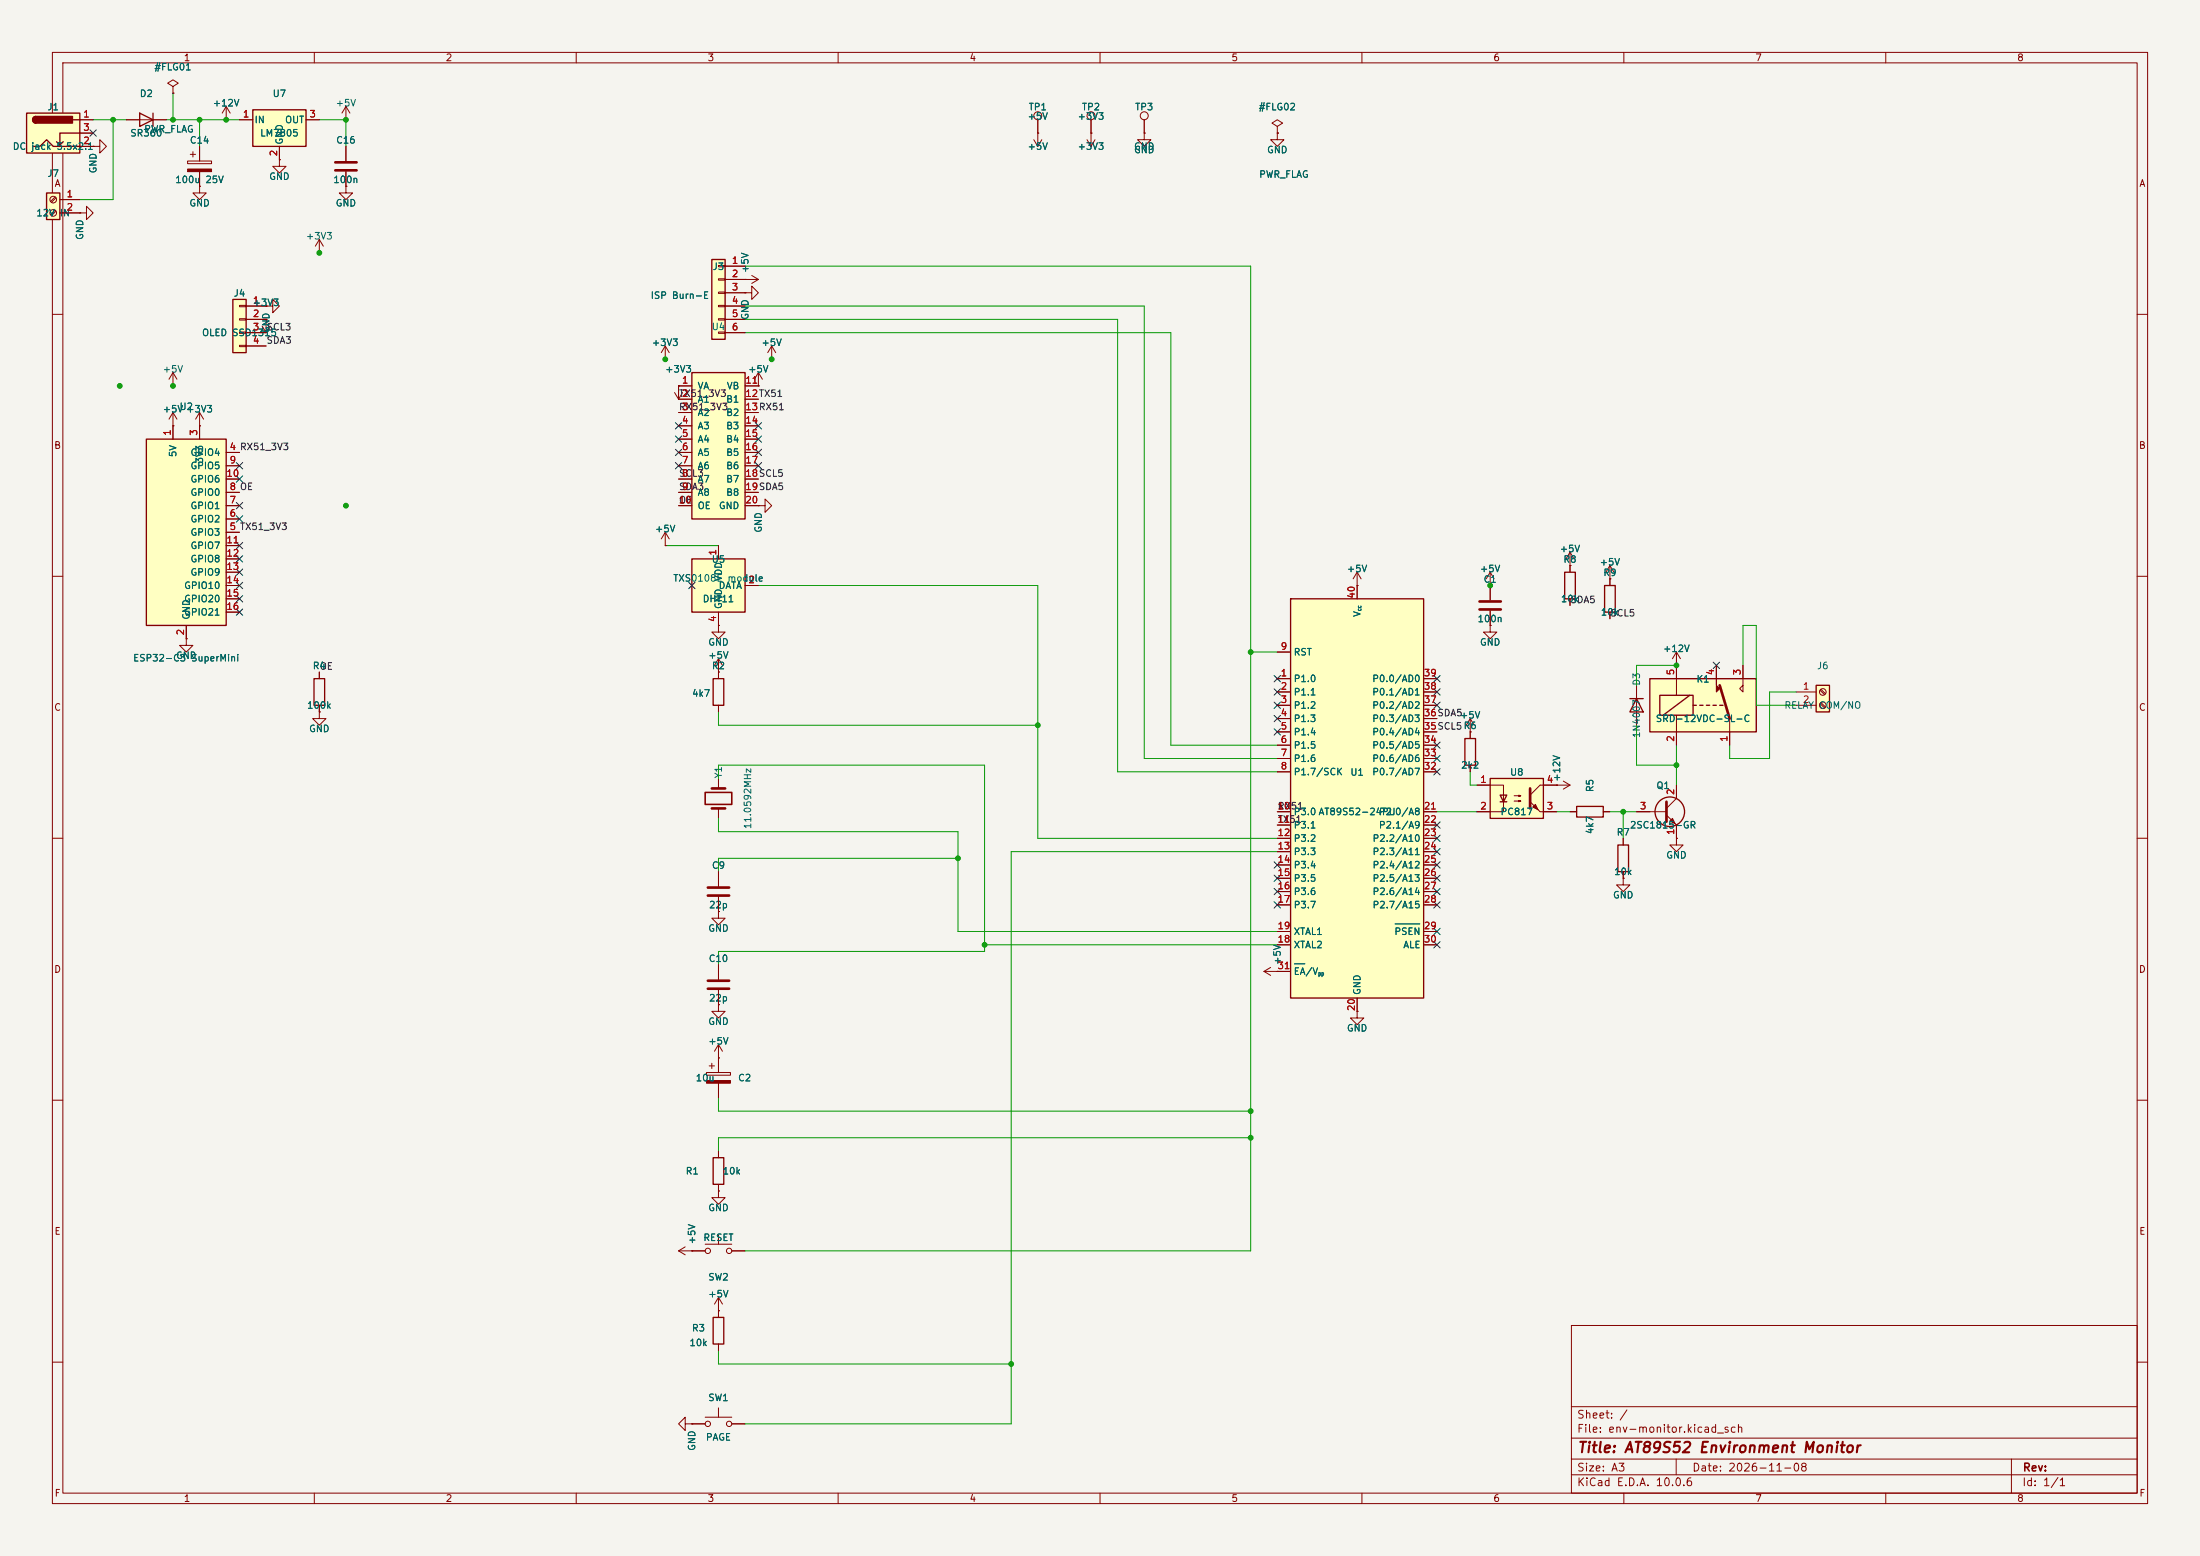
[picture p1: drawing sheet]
<svg xmlns="http://www.w3.org/2000/svg" width="420mm" height="297mm" viewBox="0 0 420 297" stroke-linecap="round" stroke-linejoin="round" font-family="sans-serif">
<path d="M0 0h420v297h-420z" fill="#f5f4ef" stroke="#f5f4ef" stroke-width=".19"/>
<g fill="none" stroke="#840000" stroke-width=".19">
<path d="M10 10h400v277h-400zM12 12h396v273h-396zM33 16.5l1-.6-1-.7-1 .7 1 .6v1.3M33 17.8h.1M60 10v2M110 10v2M160 10v2M210 10v2M260 10v2M310 10v2M360 10v2M24.1 22.9h7.6"/>
<path d="M35.8 30.7h4.6v.5h-4.6zM36.3 29.5h1M36.8 29v1M38.1 35.6v1.2h1.3l-1.3 1.3-1.3-1.3h1.3M38.1 35.6h.1M38.1 27.9v2.8M38.1 32.8v2.8M43.2 22.9h.1M43.2 20.3l-.8 1.3M43.2 20.3l.7 1.3M43.2 20.3v2.6M66 27.9v2.8"/>
<path d="M66 32.8v2.8M208.3 22.9v2.5M243.8 24.1l1.1-.6-1.1-.6-1 .6 1 .6v1.3M243.8 25.4h.1M61 48.3h.1M61 45.7l-.8 1.3M61 45.7l.7 1.3M61 45.7v2.6M142.2 53.3h.1M142.2 53.3h2.6M143.5 52.6l1.3 .7M144.8 53.3l-1.3 .8"/>
<path d="M10 60h2M408 60h2M10 110h2M408 110h2M10 160h2M408 160h2M10 210h2M408 210h2M300 253h108v32h-108zM10 260h2M300 278.5h108M300 274.5h108"/>
<path d="M300 268.5h108M320 278.5v3M384 278.5v6.5M408 260h2M60 285v2M110 285v2M160 285v2M210 285v2M260 285v2M300 281.5h108M310 285v2M360 285v2"/>
<circle cx="208.3" cy="22.1" r=".76"/>
</g>
<path d="M26.7 21.6l2.5 1.3-2.5 1.2zM29.2 21.6v2.5" fill="none" stroke="#840000" stroke-width=".25"/>
<path d="M35.8 32.3h4.6v.5h-4.6z" fill="#840000" stroke="#840000" stroke-width=".19"/>
<path d="M64 31h4.1M64 32.5h4.1" fill="none" stroke="#840000" stroke-width=".51"/>
<path d="M132.1 71.1h10.1v28h-10.1z" fill="#ffffc2"/>
<path d="M132.1 71.1h10.1v28h-10.1z" fill="none" stroke="#840000" stroke-width=".25"/>
<g fill="none" stroke="#840000" stroke-width=".19">
<path d="M66 35.6v1.2h1.3l-1.3 1.3-1.2-1.3h1.2M66 35.6h.1M66 22.9h.1M66 20.3l-.7 1.3M66 20.3l.8 1.3M66 20.3v2.6M129.5 73.7h2.6M129.5 76.2h2.6M129.5 78.7h2.6M142.2 73.7h2.6M142.2 76.2h2.6M142.2 78.7h2.6"/>
<path d="M129.5 81.3h2.6M129.5 83.8h2.6M129.5 86.4h2.6M129.5 88.9h2.6M129.5 91.4h2.6M129.5 94h2.6M129.5 96.5h2.6M142.2 81.3h2.6M142.2 83.8h2.6M142.2 86.4h2.6M142.2 88.9h2.6M142.2 91.4h2.6"/>
<path d="M142.2 94h2.6M142.2 96.5h2.6M280.7 139.7h.1M280.7 137.2l-.8 1.2M280.7 137.2l.7 1.2M280.7 137.2v2.5"/>
</g>
<path d="M132.1 106.7h10.1v10.1h-10.1z" fill="#ffffc2"/>
<path d="M132.1 106.7h10.1v10.1h-10.1z" fill="none" stroke="#840000" stroke-width=".25"/>
<path d="M137.2 104.1v2.6M137.2 116.8v2.6M142.2 111.8h2.6M284.5 111.8h.1M284.5 109.2l-.8 1.3M284.5 109.2l.7 1.3M284.5 109.2v2.6" fill="none" stroke="#840000" stroke-width=".19"/>
<path d="M5.1 21.6h10.1v7.6h-10.1z" fill="#ffffc2"/>
<path d="M5.1 21.6h10.1v7.6h-10.1zM6.3 27.9h1.3l1.3-1.2 1.3 1.2h5M6.9 22.2a.64 .64 0 0 0-.7 .7 .64 .64 0 0 0 .7 .6M12.1 27.1l-.7 .6M14 22.9h1.2M15.2 25.4h-3.8v2.3l-.6-.6" fill="none" stroke="#840000" stroke-width=".25"/>
<g fill="#840000" stroke="#840000" stroke-width=".25">
<path d="M6.4 22.4l.5-.2v1.3a.63 .63 0 0 1-.6-.4 .63 .63 0 0 1 .1-.7z"/>
<path d="M6.9 22.2h6.9v1.3h-6.9z"/>
</g>
<path d="M15.2 22.9h2.6M15.2 27.9h2.6M15.2 25.4h2.6M17.8 27.9h1.2v-1.2l1.3 1.2-1.3 1.3v-1.3M17.8 27.9h.1M15.2 40.6h1.3v-1.2l1.3 1.2-1.3 1.3v-1.3M15.2 40.6h.1" fill="none" stroke="#840000" stroke-width=".19"/>
<path d="M8.9 36.8h2.5v5.1h-2.5z" fill="#ffffc2"/>
<path d="M8.9 36.8h2.5v5.1h-2.5z" fill="none" stroke="#840000" stroke-width=".25"/>
<g fill="none" stroke="#840000" stroke-width=".19">
<path d="M10.5 37.6l-.8 .8M10.7 37.8l-.9 .8M11.4 38.1h3.8M10.5 40.1l-.8 .9M10.7 40.3l-.9 .8M11.4 40.6h3.8M50.8 58.4h1.3v-1.2l1.2 1.2-1.2 1.3v-1.3M50.8 58.4h.1M33 73.7h.1M33 71.1l-.7 1.3M33 71.1l.8 1.3M33 71.1v2.6"/>
<circle cx="10.2" cy="38.1" r=".63"/>
<circle cx="10.2" cy="40.6" r=".63"/>
</g>
<path d="M44.4 57.2h2.6v10.1h-2.6z" fill="#ffffc2"/>
<path d="M44.4 57.2h2.6v10.1h-2.6z" fill="none" stroke="#840000" stroke-width=".25"/>
<g fill="none" stroke="#840000" stroke-width=".19">
<path d="M53.3 30.5v1.3h1.3l-1.3 1.2-1.2-1.2h1.2M53.3 30.5h.1M45.7 58.3h1.3v.2h-1.3zM47 58.4h3.8M45.7 60.8h1.3v.3h-1.3zM45.7 63.4h1.3v.2h-1.3zM45.7 65.9h1.3v.3h-1.3zM47 61h3.8M47 63.5h3.8M47 66h3.8M50 62.2l.8 1.3M50.8 61h.1"/>
<path d="M50.8 61v2.5M51.6 62.2l-.8 1.3M284.5 119.4v1.3h1.2l-1.2 1.2-1.3-1.2h1.3M284.5 119.4h.1M284.5 111.8v2.8M284.5 116.6v2.8M307.3 110.5h.1M307.3 108l-.7 1.2M307.3 108l.8 1.2M307.3 108v2.5M137.2 250.2h.1M137.2 247.6l-.8 1.3"/>
<path d="M137.2 247.6l.7 1.3M137.2 247.6v2.6"/>
</g>
<path d="M282.4 114.8h4.1M282.4 116.3h4.1" fill="none" stroke="#840000" stroke-width=".51"/>
<path d="M48.3 21h10.1v6.9h-10.1z" fill="#ffffc2"/>
<path d="M48.3 21h10.1v6.9h-10.1zM298.7 109.2h2v5.1h-2zM306.3 111.8h2.1v5h-2.1z" fill="none" stroke="#840000" stroke-width=".25"/>
<g fill="none" stroke="#840000" stroke-width=".19">
<path d="M45.7 22.9h2.6M53.3 27.9v2.6M58.4 22.9h2.6M197.4 26.7l.7 1.2M198.1 25.4h.1M198.1 25.4v2.5M198.9 26.7l-.8 1.2M207.5 26.7l.8 1.2M208.3 25.4h.1M208.3 25.4v2.5M209 26.7l-.7 1.2M218.4 25.4v1.3h1.3l-1.3 1.2-1.2-1.2h1.2"/>
<path d="M218.4 25.4h.1M218.4 22.9v2.5M243.8 25.4v1.3h1.3l-1.3 1.2-1.2-1.2h1.2M243.8 25.4h.1M299.7 108h.1M299.7 105.4l-.7 1.3M299.7 105.4l.8 1.3M299.7 105.4v3.8M299.7 114.3v1.3M307.3 110.5v1.3M307.3 116.8v1.3M137.2 148.6v1.9"/>
<path d="M137.2 154.3v1.9"/>
<circle cx="218.4" cy="22.1" r=".76"/>
</g>
<path d="M135.9 154.3h2.5M135.9 150.5h2.5" fill="none" stroke="#840000" stroke-width=".51"/>
<path d="M134.6 151.3h5.1v2.2h-5.1z" fill="none" stroke="#840000" stroke-width=".3"/>
<path d="M27.9 83.8h15.3v35.6h-15.3z" fill="#ffffc2"/>
<path d="M27.9 83.8h15.3v35.6h-15.3zM59.9 129.5h2.1v5.1h-2.1zM136.1 129.5h2.1v5.1h-2.1zM136.1 221h2.1v5.1h-2.1zM136.1 251.5h2.1v5h-2.1z" fill="none" stroke="#840000" stroke-width=".25"/>
<g fill="none" stroke="#840000" stroke-width=".19">
<path d="M33 78.7v5.1M33 78.7l-.7 1.3M33 78.7l.8 1.3M38.1 78.7v5.1M38.1 78.7l-.8 1.3M38.1 78.7l.8 1.3M128.8 74.9l.7 1.3M129.5 73.7h.1M129.5 73.7v2.5M130.3 74.9l-.8 1.3M33 81.3h.1M38.1 81.3h.1"/>
<path d="M43.2 86.4h2.5M43.2 99.1h2.5M43.2 96.5h2.5M43.2 94h2.5M43.2 88.9h2.5M43.2 91.4h2.5M35.6 119.4v2.5M43.2 101.6h2.5M43.2 104.1h2.5M43.2 106.7h2.5M43.2 109.2h2.5M43.2 111.8h2.5"/>
<path d="M43.2 114.3h2.5M43.2 116.8h2.5M127 104.1h.1M127 101.6l-.8 1.3M127 101.6l.8 1.3M127 101.6v2.5M137.2 119.4v1.3h1.2l-1.2 1.2-1.3-1.2h1.3M137.2 119.4h.1M61 135.9v1.3h1.2l-1.2 1.2-1.3-1.2h1.3M61 135.9h.1M61 128.3v1.2M61 134.6v1.3"/>
<path d="M137.2 128.3h.1M137.2 125.7v3.8M137.2 134.6v1.3M137.2 125.7l-.8 1.3M137.2 125.7l.7 1.3M320 127h.1M320 124.5l-.7 1.2M320 124.5l.8 1.2M320 124.5v2.5M137.2 191.8v1.2h1.2l-1.2 1.3-1.3-1.3h1.3M137.2 191.8h.1M241.3 185.4l1.3 .8"/>
<path d="M241.3 185.4h2.5M242.6 184.7l-1.3 .7M243.8 185.4h.1M259.1 193v1.3h1.2l-1.2 1.3-1.3-1.3h1.3M259.1 193h.1M137.2 219.7v1.3M129.5 238.8h5.1M129.5 238.8l1.3 .7M130.8 238l-1.3 .8M132.1 238.8h.1M134.6 237.5h5.1M137.2 227.3v1.3h1.2l-1.2 1.3-1.3-1.3h1.3"/>
<path d="M137.2 227.3h.1M137.2 226.1v1.2M137.2 235.7v1.8M139.7 238.8h2.5M137.2 250.2v1.3M137.2 256.5v1.3M130.8 271.8v-1.3l-1.3 1.3 1.3 1.2v-1.2h1.3M132.1 271.8h.1M132.1 271.8h2.5M134.6 270.5h5.1M137.2 268.7v1.8M139.7 271.8h2.5"/>
<circle cx="135.1" cy="238.8" r=".51"/>
<circle cx="139.2" cy="238.8" r=".51"/>
<circle cx="135.1" cy="271.8" r=".51"/>
<circle cx="139.2" cy="271.8" r=".51"/>
</g>
<path d="M315 129.5h20.3v10.2h-20.3z" fill="#ffffc2"/>
<g fill="none" stroke="#840000" stroke-width=".19">
<path d="M320 127v5.7M320 136.5v5.7M327.7 127v2.5M330.2 137.2v5M332.7 127v5.1l-.6-.7 .6-.6M137.2 174v1.3h1.2l-1.2 1.2-1.3-1.2h1.3M137.2 174h.1M137.2 166.4v2.8M137.2 171.2v2.8M137.2 184.2v2.7M137.2 189v2.8M137.2 199.4v5.3"/>
<path d="M137.2 199.4l-.8 1.3M137.2 199.4l.7 1.3M134.9 204.7h4.5v.5h-4.5zM135.4 203.5h1M135.9 202.9v1.1M137.2 201.9h.1M137.2 206.8v2.8"/>
</g>
<path d="M315 129.5h20.3v10.2h-20.3zM316.9 132.7h6.3v3.8h-6.3zM322.6 132.7l-5.1 3.8M323.2 134.6h.6M324.5 134.6h.6M325.8 134.6h.6M327 134.6h.7M328.3 134.6h.6" fill="none" stroke="#840000" stroke-width=".25"/>
<path d="M328.3 130.8l1.9 6.4M135.1 169.4h4.1M135.1 170.9h4.1M135.1 187.2h4.1M135.1 188.7h4.1" fill="none" stroke="#840000" stroke-width=".51"/>
<g fill="#840000" stroke="#840000" stroke-width=".19">
<path d="M327.7 129.5v1.3l.6 .6-.6 .7z"/>
<path d="M134.9 206.2h4.5v.6h-4.5z"/>
</g>
<path d="M346.7 130.8h2.5v5.1h-2.5z" fill="#ffffc2"/>
<g fill="none" stroke="#840000" stroke-width=".25">
<path d="M311.1 133.4h2.6M312.4 133.4l1.3 2.5h-2.6zM346.7 130.8h2.5v5.1h-2.5z"/>
<circle cx="318.8" cy="154.9" r="2.82"/>
</g>
<g fill="none" stroke="#840000" stroke-width=".19">
<path d="M312.4 130.8v7.6M342.9 132.1h3.8M342.9 134.6h3.8M347.4 131.7l.9 .9M347.4 134.3l.9 .8M347.6 131.6l.9 .8M347.6 134.1l.9 .9M312.4 154.9h5.7M318.1 155.6l1.9 1.9v2.5M320 149.9v2.5l-1.9 1.9M320 160v1.3h1.3l-1.3 1.3-1.2-1.3h1.2M320 160h.1"/>
<circle cx="348" cy="134.6" r=".63"/>
<circle cx="348" cy="132.1" r=".63"/>
</g>
<path d="M318.1 153v3.8" fill="none" stroke="#840000" stroke-width=".51"/>
<path d="M318.8 156.7l.5-.5 .5 1z" fill="#840000" stroke="#840000" stroke-width=".19"/>
<path d="M284.5 148.6h10.1v7.6h-10.1z" fill="#ffffc2"/>
<path d="M284.5 148.6h10.1v7.6h-10.1zM286.4 151.8h1.3l-.7 1.2zM286.4 153h1.3M301 153.9h5.1v2.1h-5.1zM308.9 161.3h2v5.1h-2z" fill="none" stroke="#840000" stroke-width=".25"/>
<g fill="none" stroke="#840000" stroke-width=".19">
<path d="M142.2 55.9h1.3v-1.3l1.3 1.3-1.3 1.3v-1.3M142.2 55.9h.1M144.8 73.7h.1M144.8 71.1l-.8 1.3M144.8 71.1l.7 1.3M144.8 71.1v2.6M35.6 121.9v1.3h1.2l-1.2 1.3-1.3-1.3h1.3M35.6 121.9h.1M281.9 149.9h5.1v5h-5.1M289.1 151.9h1.2l-.4 .1v-.2l.4 .1M289.1 152.9h1.2l-.4 .1v-.2l.4 .1M294 154.9h3.2"/>
<path d="M297.2 149.9h.1M298.4 149.1l1.3 .8M299.7 149.9h-5.7l-1.9 1.9M299.7 154.9h1.3M299.7 149.9l-1.3 .7M306.1 154.9h1.2M309.9 167.6v1.3h1.2l-1.2 1.3-1.3-1.3h1.3M309.9 167.6h.1M309.9 160v1.3M309.9 166.4v1.2"/>
</g>
<path d="M292.1 150.5v3.8" fill="none" stroke="#840000" stroke-width=".51"/>
<g fill="#840000" stroke="#840000" stroke-width=".19">
<path d="M292.6 154.1l.5-.6 .5 1.1z"/>
<path d="M292.1 153l1.9 1.9z"/>
</g>
<path d="M246.4 114.3h25.4v76.2h-25.4z" fill="#ffffc2"/>
<path d="M246.4 114.3h25.4v76.2h-25.4z" fill="none" stroke="#840000" stroke-width=".25"/>
<g fill="none" stroke="#840000" stroke-width=".19">
<path d="M198.1 22.9v2.5M127 68.6h.1M127 66l-.8 1.3M127 66l.8 1.3M127 66v2.6M147.3 68.6h.1M147.3 66l-.7 1.3M147.3 66l.8 1.3M147.3 66v2.6M144.8 96.5h1.2v-1.2l1.3 1.2-1.3 1.3v-1.3M144.8 96.5h.1M259.1 111.8h.1"/>
<path d="M259.1 109.2v5.1M259.1 109.2l-.8 1.3M259.1 109.2l.7 1.3M243.8 134.6h2.6M243.8 129.5h2.6M243.8 132.1h2.6M243.8 137.2h2.6M243.8 139.7h2.6M243.8 124.5h2.6M271.8 134.6h2.5M271.8 129.5h2.5M271.8 132.1h2.5"/>
<path d="M271.8 137.2h2.5M271.8 139.7h2.5M243.8 142.2h2.6M243.8 144.8h2.6M243.8 147.3h2.6M243.8 154.9h2.6M243.8 157.5h2.6M271.8 142.2h2.5M271.8 144.8h2.5M271.8 147.3h2.5M271.8 154.9h2.5M271.8 157.5h2.5"/>
<path d="M243.8 160h2.6M243.8 162.6h2.6M243.8 165.1h2.6M243.8 167.6h2.6M243.8 170.2h2.6M243.8 172.7h2.6M243.8 177.8h2.6M271.8 160h2.5M271.8 162.6h2.5M271.8 165.1h2.5M271.8 167.6h2.5M271.8 170.2h2.5"/>
<path d="M271.8 172.7h2.5M271.8 177.8h2.5M243.8 180.3h2.6M243.8 185.4h2.6M259.1 190.5v2.5M271.8 180.3h2.5"/>
<circle cx="198.1" cy="22.1" r=".76"/>
</g>
<path d="M266.3 176.4h4.7M247.1 184h2" fill="none" stroke="#006464" stroke-width=".19"/>
<path d="M135.9 49.5h2.5v15.3h-2.5z" fill="#ffffc2"/>
<path d="M135.9 49.5h2.5v15.3h-2.5zM279.7 141h2v5.1h-2z" fill="none" stroke="#840000" stroke-width=".25"/>
<g fill="none" stroke="#840000" stroke-width=".19">
<path d="M33 17.8h.1M11.4 38.1h3.8M15.2 22.9h2.6M15.2 27.9h2.6M15.2 25.4h2.6M17.8 27.9h.1M24.1 22.9h2.6M29.2 22.9h2.5M38.1 35.6h.1M38.1 27.9v2.8M38.1 32.8v2.8M43.2 22.9h.1"/>
<path d="M45.7 22.9h2.6M53.3 30.5h.1M53.3 27.9v2.6M58.4 22.9h2.6M66 35.6h.1M66 27.9v2.8M66 32.8v2.8M198.1 25.4h.1M198.1 22.9v2.5M208.3 25.4h.1M208.3 22.9v2.5M218.4 25.4h.1"/>
<path d="M218.4 22.9v2.5M243.8 25.4h.1M11.4 40.6h3.8M15.2 40.6h.1M47 58.4h3.8M50.8 58.4h.1M137.2 50.7h1.2v.2h-1.2zM137.2 53.2h1.2v.3h-1.2zM137.2 55.8h1.2v.2h-1.2zM137.2 58.3h1.2v.2h-1.2zM138.4 50.8h3.8M138.4 53.3h3.8"/>
<path d="M138.4 55.9h3.8M138.4 58.4h3.8M142.2 53.3h.1M142.2 55.9h.1M47 61h3.8M47 63.5h3.8M47 66h3.8M50.8 61h.1M127 68.6h.1M129.5 73.7h.1M129.5 73.7h2.6M129.5 76.2h2.6"/>
<path d="M129.5 78.7h2.6M137.2 60.8h1.2v.3h-1.2zM137.2 63.4h1.2v.2h-1.2zM138.4 61h3.8M138.4 63.5h3.8M142.2 73.7h2.6M142.2 76.2h2.6M142.2 78.7h2.6M144.8 73.7h.1M147.3 68.6h.1M33 81.3h.1M33 81.3v2.5"/>
<path d="M38.1 81.3h.1M38.1 81.3v2.5M43.2 86.4h2.5M43.2 88.9h2.5M43.2 91.4h2.5M43.2 94h2.5M43.2 96.5h2.5M43.2 99.1h2.5M129.5 81.3h2.6M129.5 83.8h2.6M129.5 86.4h2.6M129.5 88.9h2.6"/>
<path d="M129.5 91.4h2.6M129.5 94h2.6M129.5 96.5h2.6M142.2 81.3h2.6M142.2 83.8h2.6M142.2 86.4h2.6M142.2 88.9h2.6M142.2 91.4h2.6M142.2 94h2.6M142.2 96.5h2.6M144.8 96.5h.1M35.6 119.4v2.5"/>
<path d="M43.2 111.8h2.5M43.2 101.6h2.5M43.2 104.1h2.5M43.2 106.7h2.5M43.2 109.2h2.5M43.2 114.3h2.5M43.2 116.8h2.5M127 104.1h.1M137.2 119.4h.1M137.2 104.1v2.6M137.2 116.8v2.6M142.2 111.8h2.6"/>
<path d="M259.1 111.8h.1M259.1 111.8v2.5M284.5 111.8h.1M284.5 119.4h.1M284.5 111.8v2.8M284.5 116.6v2.8M299.7 108h.1M299.7 108v1.2M299.7 114.3v1.3M307.3 110.5h.1M307.3 110.5v1.3M307.3 116.8v1.3"/>
<path d="M35.6 121.9h.1M61 135.9h.1M61 128.3v1.2M61 134.6v1.3M137.2 128.3h.1M137.2 128.3v1.2M137.2 134.6v1.3M243.8 134.6h2.6M243.8 129.5h2.6M243.8 132.1h2.6M243.8 137.2h2.6M243.8 139.7h2.6"/>
<path d="M243.8 124.5h2.6M271.8 134.6h2.5M271.8 129.5h2.5M271.8 132.1h2.5M271.8 137.2h2.5M271.8 139.7h2.5M280.7 139.7h.1M280.7 139.7v1.3M320 127h.1M320 127v2.5M320 139.7v2.5M327.7 127v2.5"/>
<path d="M330.2 139.7v2.5M332.7 127v2.5M243.8 154.9h2.6M243.8 142.2h2.6M243.8 144.8h2.6M243.8 147.3h2.6M243.8 157.5h2.6M271.8 154.9h2.5M271.8 142.2h2.5M271.8 144.8h2.5M271.8 147.3h2.5M271.8 157.5h2.5"/>
<path d="M280.7 146.1v1.2M281.9 149.9h2.6M281.9 154.9h2.6M294.6 149.9h2.6M294.6 154.9h2.6M297.2 149.9h.1M299.7 154.9h1.3M306.1 154.9h1.2M312.4 154.9h2.6M320 149.9v2.5M320 157.5v2.5M137.2 174h.1"/>
<path d="M137.2 166.4v2.8M137.2 171.2v2.8M243.8 160h2.6M243.8 162.6h2.6M243.8 165.1h2.6M243.8 167.6h2.6M243.8 170.2h2.6M243.8 172.7h2.6M243.8 177.8h2.6M271.8 160h2.5M271.8 162.6h2.5M271.8 165.1h2.5"/>
<path d="M271.8 167.6h2.5M271.8 170.2h2.5M271.8 172.7h2.5M271.8 177.8h2.5M309.9 167.6h.1M309.9 160v1.3M309.9 166.4v1.2M320 160h.1M137.2 191.8h.1M137.2 184.2v2.7M137.2 189v2.8M243.8 185.4h.1"/>
<path d="M243.8 180.3h2.6M243.8 185.4h2.6M259.1 193h.1M259.1 190.5v2.5M271.8 180.3h2.5M137.2 201.9h.1M137.2 201.9v2.8M137.2 206.8v2.8M137.2 219.7v1.3M132.1 238.8h.1M132.1 238.8h2.5M137.2 227.3h.1"/>
<path d="M137.2 226.1v1.2M139.7 238.8h2.5M137.2 250.2h.1M137.2 250.2v1.3M137.2 256.5v1.3M132.1 271.8h.1M132.1 271.8h2.5M139.7 271.8h2.5"/>
</g>
<g fill="none" stroke="#009600" stroke-width=".19">
<path d="M33 17.8v5.1M17.8 22.9h6.3M21.6 22.9v15.2h-6.4M31.7 22.9h14M38.1 22.9v5M61 22.9h5v5M142.2 50.8h96.6v188h-96.6M142.2 58.4h76.2v86.4h25.4M142.2 63.5h81.3v78.7h20.3M142.2 61h71.2v86.3h30.4M127 104.1h10.2M144.8 111.8h53.3v48.2h45.7"/>
<path d="M137.2 135.9v2.5h60.9M238.8 124.5h5M312.4 138.4v7.7h7.6M320 127h-7.6v3.8M332.7 127v-7.6h2.6v15.2h7.6M342.9 132.1h-5.1v12.7h-7.6v-2.6M137.2 156.2v2.6h45.7v19h60.9M137.2 148.6v-2.5h50.8v35.5h-50.8v2.6M274.3 154.9h7.6M280.7 147.3v2.6h1.2M297.2 154.9h2.5M307.3 154.9h5.1"/>
<path d="M309.9 154.9v5.1M320 142.2v7.7M182.9 163.8h-45.7v2.6M243.8 162.6h-50.8v109.2h-50.8M188 180.3h55.8M137.2 209.6v2.5h101.6M238.8 217.2h-101.6v2.5M137.2 257.8v2.5h55.8"/>
</g>
<g fill="none" stroke="#000084" stroke-width=".19">
<path d="M17.2 24.8l1.2 1.2M18.4 24.8l-1.2 1.2M45.1 95.9l1.2 1.2M45.1 98.5l1.2 1.2M45.1 88.3l1.2 1.2M45.1 90.8l1.2 1.2M46.3 95.9l-1.2 1.2M46.3 98.5l-1.2 1.2M46.3 88.3l-1.2 1.2M46.3 90.8l-1.2 1.2M128.9 88.3l1.2 1.2M128.9 85.8l1.2 1.2"/>
<path d="M128.9 80.7l1.2 1.2M128.9 83.2l1.2 1.2M130.1 88.3l-1.2 1.2M130.1 85.8l-1.2 1.2M130.1 80.7l-1.2 1.2M130.1 83.2l-1.2 1.2M144.2 80.7l1.2 1.2M144.2 88.3l1.2 1.2M144.2 83.2l1.2 1.2M144.2 85.8l1.2 1.2M145.4 80.7l-1.2 1.2M145.4 88.3l-1.2 1.2"/>
<path d="M145.4 83.2l-1.2 1.2M145.4 85.8l-1.2 1.2M45.1 116.2l1.2 1.2M45.1 113.7l1.2 1.2M45.1 111.2l1.2 1.2M45.1 108.6l1.2 1.2M45.1 106.1l1.2 1.2M45.1 103.5l1.2 1.2M46.3 116.2l-1.2 1.2M46.3 113.7l-1.2 1.2M46.3 111.2l-1.2 1.2M46.3 108.6l-1.2 1.2"/>
<path d="M46.3 106.1l-1.2 1.2M46.3 103.5l-1.2 1.2M131.5 111.2l1.2 1.2M132.7 111.2l-1.2 1.2M243.2 139.1l1.2 1.2M243.2 136.6l1.2 1.2M243.2 134l1.2 1.2M243.2 128.9l1.2 1.2M243.2 131.5l1.2 1.2M244.4 139.1l-1.2 1.2M244.4 136.6l-1.2 1.2M244.4 134l-1.2 1.2"/>
<path d="M244.4 128.9l-1.2 1.2M244.4 131.5l-1.2 1.2M273.7 131.5l1.2 1.2M273.7 128.9l1.2 1.2M273.7 134l1.2 1.2M274.9 131.5l-1.2 1.2M274.9 128.9l-1.2 1.2M274.9 134l-1.2 1.2M327.1 126.4l1.2 1.2M328.3 126.4l-1.2 1.2M273.7 144.2l1.2 1.2M273.7 146.7l1.2 1.2"/>
<path d="M273.7 141.6l1.2 1.2M273.7 159.4l1.2 1.2M273.7 156.9l1.2 1.2M274.9 141.6l-1.2 1.2M274.9 144.2l-1.2 1.2M274.9 146.7l-1.2 1.2M274.9 159.4l-1.2 1.2M274.9 156.9l-1.2 1.2M243.2 172.1l1.2 1.2M243.2 169.6l1.2 1.2M243.2 164.5l1.2 1.2M243.2 167l1.2 1.2"/>
<path d="M244.4 172.1l-1.2 1.2M244.4 169.6l-1.2 1.2M244.4 164.5l-1.2 1.2M244.4 167l-1.2 1.2M273.7 179.7l1.2 1.2M273.7 169.6l1.2 1.2M273.7 177.2l1.2 1.2M273.7 172.1l1.2 1.2M273.7 167l1.2 1.2M273.7 162l1.2 1.2M273.7 164.5l1.2 1.2M274.9 179.7l-1.2 1.2"/>
<path d="M274.9 169.6l-1.2 1.2M274.9 177.2l-1.2 1.2M274.9 172.1l-1.2 1.2M274.9 167l-1.2 1.2M274.9 162l-1.2 1.2M274.9 164.5l-1.2 1.2"/>
</g>
<path d="M266.3 176.4h4.7M247.1 184h2" fill="none" stroke="#006464" stroke-width=".19"/>
<g fill="#009600" stroke="#009600" stroke-width=".19">
<circle cx="21.6" cy="22.9" r=".46"/>
<circle cx="33" cy="22.9" r=".46"/>
<circle cx="38.1" cy="22.9" r=".46"/>
<circle cx="61" cy="48.3" r=".46"/>
<circle cx="66" cy="22.9" r=".46"/>
<circle cx="22.9" cy="73.7" r=".46"/>
<circle cx="43.2" cy="22.9" r=".46"/>
<circle cx="193" cy="260.3" r=".46"/>
<circle cx="238.8" cy="217.2" r=".46"/>
<circle cx="238.8" cy="212.1" r=".46"/>
<circle cx="284.5" cy="111.8" r=".46"/>
<circle cx="188" cy="180.3" r=".46"/>
<circle cx="182.9" cy="163.8" r=".46"/>
<circle cx="198.1" cy="138.4" r=".46"/>
<circle cx="147.3" cy="68.6" r=".46"/>
<circle cx="238.8" cy="124.5" r=".46"/>
<circle cx="309.9" cy="154.9" r=".46"/>
<circle cx="320" cy="127" r=".46"/>
<circle cx="320" cy="146.1" r=".46"/>
<circle cx="127" cy="68.6" r=".46"/>
<circle cx="66" cy="96.5" r=".46"/>
<circle cx="33" cy="73.7" r=".46"/>
</g>
<text font-size="2" fill="#840000" x="301" y="277.8">Title: AT89S52 Environment Monitor</text>
<g font-size="1.5" fill="#840000">
<text x="300.9" y="273.8">File: env-monitor.kicad_sch</text>
<text x="300.9" y="271.1">Sheet: /</text>
<text x="300.9" y="281.2">Size: A3</text>
<text x="322.9" y="281.2">Date: 2026-11-08</text>
<text x="386" y="281.2">Rev:</text>
<text x="300.9" y="284">KiCad E.D.A. 10.0.6</text>
<text x="385.9" y="284">Id: 1/1</text>
</g>
<g font-size="1.3" fill="#840000">
<text x="35" y="12">1</text>
<text x="85" y="12">2</text>
<text x="135" y="12">3</text>
<text x="185" y="12">4</text>
<text x="235" y="12">5</text>
<text x="285" y="12">6</text>
<text x="335" y="12">7</text>
<text x="385" y="12">8</text>
<text x="10.3" y="36">A</text>
<text x="408.3" y="36">A</text>
<text x="10.2" y="86">B</text>
<text x="408.2" y="86">B</text>
<text x="10.2" y="136">C</text>
<text x="408.2" y="136">C</text>
<text x="10.2" y="186">D</text>
<text x="408.2" y="186">D</text>
<text x="10.3" y="236">E</text>
<text x="408.3" y="236">E</text>
<text x="10.3" y="286">F</text>
<text x="35" y="287">1</text>
<text x="85" y="287">2</text>
<text x="135" y="287">3</text>
<text x="185" y="287">4</text>
<text x="235" y="287">5</text>
<text x="285" y="287">6</text>
<text x="335" y="287">7</text>
<text x="385" y="287">8</text>
<text x="408.3" y="286">F</text>
</g>
<g font-size="1.3" fill="#006464">
<text x="29.4" y="13.7">#FLG01</text>
<text x="8.9" y="21.4">J1</text>
<text x="26.6" y="18.8">D2</text>
<text x="40.5" y="20.6">+12V</text>
<text x="48.5" y="23.8">IN</text>
<text x="51.9" y="18.8">U7</text>
<text x="54.3" y="23.8">OUT</text>
<text x="64" y="20.6">+5V</text>
<text x="196.1" y="23.2">+5V</text>
<text x="196.3" y="21.4">TP1</text>
<text x="205.6" y="23.2">+3V3</text>
<text x="206.4" y="21.4">TP2</text>
<text x="216.6" y="21.4">TP3</text>
<text x="240.2" y="21.4">#FLG02</text>
<text x="2.3" y="28.9">DC</text>
<text x="5.8" y="28.9">jack</text>
<text x="10.7" y="28.9">5.5x2.1</text>
<text x="24.8" y="26.4">SR360</text>
<text x="27.4" y="25.6">PWR_FLAG</text>
<text x="36.1" y="27.7">C14</text>
<text x="49.6" y="26.4">LM7805</text>
<text x="54.3" y="27.7" transform="rotate(-90 54.3 27.7)">GND</text>
<text x="64.1" y="27.7">C16</text>
<text x="196.1" y="28.9">+5V</text>
<text x="205.6" y="28.9">+3V3</text>
<text x="216.4" y="28.9">GND</text>
<text x="216.4" y="29.6">GND</text>
<text x="241.8" y="29.6">GND</text>
<text x="8.9" y="34.1">J7</text>
<text x="18.7" y="33.2" transform="rotate(-90 18.7 33.2)">GND</text>
<text x="33.3" y="35.3">100u</text>
<text x="39.1" y="35.3">25V</text>
<text x="51.3" y="34.6">GND</text>
<text x="63.5" y="35.3">100n</text>
<text x="240.3" y="34.2">PWR_FLAG</text>
<text x="6.8" y="41.6">12V IN</text>
<text x="36" y="39.7">GND</text>
<text x="64" y="39.7">GND</text>
<text x="16.2" y="45.9" transform="rotate(-90 16.2 45.9)">GND</text>
<text x="58.3" y="46">+3V3</text>
<text x="135.9" y="51.8">J3</text>
<text x="143.2" y="52.2" transform="rotate(-90 143.2 52.2)">+5V</text>
<text x="44.5" y="56.9">J4</text>
<text x="48.1" y="58.7">+3V3</text>
<text x="124.1" y="57.4">ISP Burn-E</text>
<text x="38.5" y="64.5">OLED SSD1315</text>
<text x="51.8" y="63.7" transform="rotate(-90 51.8 63.7)">GND</text>
<text x="135.8" y="63.3">U4</text>
<text x="143.2" y="61.1" transform="rotate(-90 143.2 61.1)">GND</text>
<text x="31" y="71.4">+5V</text>
<text x="124.3" y="66.3">+3V3</text>
<text x="126.9" y="71.4">+3V3</text>
<text x="142.7" y="71.4">+5V</text>
<text x="145.3" y="66.3">+5V</text>
<text x="133.1" y="74.6">VA</text>
<text x="133.1" y="77.2">A1</text>
<text x="138.5" y="77.2">B1</text>
<text x="138.6" y="74.6">VB</text>
<text x="31" y="79">+5V +3V3</text>
<text x="34.2" y="78.6">U2</text>
<text x="133.1" y="79.7">A2</text>
<text x="133.1" y="82.2">A3</text>
<text x="138.5" y="79.7">B2</text>
<text x="138.5" y="82.2">B3</text>
<text x="34" y="87.4" transform="rotate(-90 34 87.4)">5V</text>
<text x="36.3" y="87.3">GPIO4</text>
<text x="36.3" y="89.9">GPIO5</text>
<text x="39.1" y="88.6" transform="rotate(-90 39.1 88.6)">3V3</text>
<text x="133.1" y="84.8">A4</text>
<text x="133.1" y="87.3">A5</text>
<text x="133.1" y="89.9">A6</text>
<text x="138.5" y="84.8">B4</text>
<text x="138.5" y="87.3">B5</text>
<text x="138.5" y="89.9">B6</text>
<text x="36.3" y="94.9">GPIO0</text>
<text x="36.3" y="92.4">GPIO6</text>
<text x="133.1" y="92.4">A7</text>
<text x="133.1" y="94.9">A8</text>
<text x="138.5" y="92.4">B7</text>
<text x="138.5" y="94.9">B8</text>
<text x="36.3" y="100">GPIO2</text>
<text x="36.3" y="97.5">GPIO1</text>
<text x="124.9" y="101.9">+5V</text>
<text x="133.1" y="97.5">OE</text>
<text x="137.1" y="97.5">GND</text>
<text x="145.7" y="101.8" transform="rotate(-90 145.7 101.8)">GND</text>
<text x="36.3" y="102.6">GPIO3</text>
<text x="36.3" y="105.1">GPIO7</text>
<text x="36.3" y="107.6">GPIO8</text>
<text x="135.8" y="107.7">U5</text>
<text x="297.7" y="105.7">+5V</text>
<text x="298.4" y="107.7">R8</text>
<text x="35" y="112.7">GPIO10</text>
<text x="36.3" y="110.2">GPIO9</text>
<text x="128.4" y="111.3">TXS0108E module</text>
<text x="137.1" y="112.7">DATA</text>
<text x="138.1" y="111" transform="rotate(-90 138.1 111)">VDD</text>
<text x="257" y="109.5">+5V</text>
<text x="282.4" y="109.5">+5V</text>
<text x="283.1" y="111.5">C1</text>
<text x="305.3" y="108.3">+5V</text>
<text x="306" y="110.3">R9</text>
<text x="35" y="115.3">GPIO20</text>
<text x="35" y="117.8">GPIO21</text>
<text x="36.5" y="118.4" transform="rotate(-90 36.5 118.4)">GND</text>
<text x="134" y="115.3">DHT11</text>
<text x="138.1" y="116.4" transform="rotate(-90 138.1 116.4)">GND</text>
<text x="260" y="117.9" transform="rotate(-90 260 117.9)">V</text>
<text x="282" y="119.1">100n</text>
<text x="297.9" y="115.3">10k</text>
<text x="305.5" y="117.8">10k</text>
<text x="135.1" y="123.5">GND</text>
<text x="246.9" y="125.4">RST</text>
<text x="282.4" y="123.5">GND</text>
<text x="317.4" y="124.8">+12V</text>
<text x="25.3" y="126.6">ESP32-C3 SuperMini</text>
<text x="33.5" y="126.1">GND</text>
<text x="59.6" y="128">R4</text>
<text x="135.1" y="126">+5V</text>
<text x="135.8" y="128">R2</text>
<text x="246.9" y="130.5">P1.0</text>
<text x="261.9" y="130.5">P0.0/AD0</text>
<text x="313.4" y="131" transform="rotate(-90 313.4 131)">D3</text>
<text x="323.8" y="130.6">K1</text>
<text x="346.8" y="128">J6</text>
<text x="58.5" y="135.6">100k</text>
<text x="132" y="133.3">4k7</text>
<text x="246.9" y="135.6">P1.2</text>
<text x="246.9" y="133">P1.1</text>
<text x="261.9" y="135.6">P0.2/AD2</text>
<text x="261.9" y="133">P0.1/AD1</text>
<text x="278.6" y="137.5">+5V</text>
<text x="340.5" y="135.6">RELAY</text>
<text x="347.1" y="135.6">COM/NO</text>
<text x="58.9" y="140.1">GND</text>
<text x="246.9" y="138.1">P1.3</text>
<text x="246.9" y="140.7">P1.4</text>
<text x="246.9" y="143.2">P1.5</text>
<text x="261.9" y="143.2">P0.5/AD5</text>
<text x="261.9" y="140.7">P0.4/AD4</text>
<text x="261.9" y="138.1">P0.3/AD3</text>
<text x="279.3" y="139.5">R6</text>
<text x="313.4" y="141" transform="rotate(-90 313.4 141)">1N4007</text>
<text x="316" y="138.1">SRD-12VDC-SL-C</text>
<text x="138.1" y="148.7" transform="rotate(-90 138.1 148.7)">Y1</text>
<text x="246.9" y="145.7">P1.6</text>
<text x="246.9" y="148.3">P1.7/SCK</text>
<text x="257.7" y="148.4">U1</text>
<text x="261.9" y="148.3">P0.7/AD7</text>
<text x="261.9" y="145.7">P0.6/AD6</text>
<text x="278.8" y="147">2k2</text>
<text x="288.2" y="148.4">U8</text>
<text x="298.1" y="149.3" transform="rotate(-90 298.1 149.3)">+12V</text>
<text x="246.9" y="155.9">P3.0 AT89S52-24PU</text>
<text x="263.1" y="155.9">P2.0/A8</text>
<text x="286.3" y="155.9">PC817</text>
<text x="304.5" y="151.3" transform="rotate(-90 304.5 151.3)">R5</text>
<text x="316.1" y="150.9">Q1</text>
<text x="143.7" y="158.4" transform="rotate(-90 143.7 158.4)">11.0592MHz</text>
<text x="246.9" y="158.4">P3.1</text>
<text x="246.9" y="161">P3.2</text>
<text x="261.9" y="161">P2.2/A10</text>
<text x="263.1" y="158.4">P2.1/A9</text>
<text x="304.5" y="159.3" transform="rotate(-90 304.5 159.3)">4k7</text>
<text x="308.5" y="159.8">R7</text>
<text x="311.1" y="158.4">2SC1815-GR</text>
<text x="135.8" y="166.1">C9</text>
<text x="246.9" y="163.5">P3.3</text>
<text x="246.9" y="166.1">P3.4</text>
<text x="261.9" y="163.5">P2.3/A11</text>
<text x="261.9" y="166.1">P2.4/A12</text>
<text x="308" y="167.3">10k</text>
<text x="318" y="164.2">GND</text>
<text x="135.2" y="173.7">22p</text>
<text x="246.9" y="168.6">P3.5</text>
<text x="246.9" y="171.1">P3.6</text>
<text x="246.9" y="173.7">P3.7</text>
<text x="261.9" y="168.6">P2.5/A13</text>
<text x="261.9" y="171.1">P2.6/A14</text>
<text x="261.9" y="173.7">P2.7/A15</text>
<text x="307.8" y="171.8">GND</text>
<text x="135.1" y="178.2">GND</text>
<text x="246.9" y="178.8">XTAL1</text>
<text x="266.1" y="178.8">PSEN</text>
<text x="135.2" y="183.9">C10</text>
<text x="244.8" y="184.3" transform="rotate(-90 244.8 184.3)">+5V</text>
<text x="246.9" y="181.3">XTAL2</text>
<text x="267.8" y="181.3">ALE</text>
<text x="135.2" y="191.5">22p</text>
<text x="246.9" y="186.4">EA/V</text>
<text x="260" y="190" transform="rotate(-90 260 190)">GND</text>
<text x="135.1" y="195.9">GND</text>
<text x="257" y="197.2">GND</text>
<text x="135.1" y="199.7">+5V</text>
<text x="132.7" y="206.7">10u</text>
<text x="140.8" y="206.7">C2</text>
<text x="130.8" y="224.5">R1</text>
<text x="137.8" y="224.5">10k</text>
<text x="135.1" y="231.5">GND</text>
<text x="133" y="237.6" transform="rotate(-90 133 237.6)">+5V</text>
<text x="134.2" y="237.2">RESET</text>
<text x="135.1" y="244.7">SW2</text>
<text x="135.1" y="248">+5V</text>
<text x="131.5" y="257.2">10k</text>
<text x="132" y="254.5">R3</text>
<text x="135.1" y="267.7">SW1</text>
<text x="134.6" y="275.3">PAGE</text>
<text x="133" y="277" transform="rotate(-90 133 277)">GND</text>
</g>
<g font-size="1.3" fill="#a90000">
<text x="15.8" y="22.7">1</text>
<text x="46.3" y="22.7">1</text>
<text x="59" y="22.7">3</text>
<text x="15.8" y="27.8">2</text>
<text x="15.8" y="25.3">3</text>
<text x="53.2" y="29.9" transform="rotate(-90 53.2 29.9)">2</text>
<text x="12.6" y="38">1</text>
<text x="12.6" y="40.5">2</text>
<text x="139.6" y="50.7">1</text>
<text x="139.6" y="53.2">2</text>
<text x="48.2" y="58.3">1</text>
<text x="139.6" y="55.7">3</text>
<text x="139.6" y="58.3">4</text>
<text x="48.2" y="60.8">2</text>
<text x="48.2" y="63.4">3</text>
<text x="48.2" y="65.9">4</text>
<text x="139.6" y="60.8">5</text>
<text x="139.6" y="63.4">6</text>
<text x="130.1" y="73.5">1</text>
<text x="130.1" y="76.1">2</text>
<text x="142.2" y="73.5">11</text>
<text x="142.2" y="76.1">12TX51</text>
<text x="142.2" y="76.1">12</text>
<text x="32.9" y="83.3" transform="rotate(-90 32.9 83.3)">1</text>
<text x="38" y="83.3" transform="rotate(-90 38 83.3)">3</text>
<text x="130.1" y="78.6">3</text>
<text x="130.1" y="81.1">4</text>
<text x="130.1" y="83.7">5</text>
<text x="142.2" y="78.6">13RX51</text>
<text x="142.2" y="81.1">14</text>
<text x="142.2" y="83.7">15</text>
<text x="142.2" y="78.6">13</text>
<text x="43.7" y="86.2">4 RX51_3V3</text>
<text x="43.7" y="88.8">9</text>
<text x="43.7" y="86.2">4</text>
<text x="130.1" y="86.2">6</text>
<text x="130.1" y="88.8">7</text>
<text x="142.2" y="86.2">16</text>
<text x="142.2" y="88.8">17</text>
<text x="43.1" y="91.3">10</text>
<text x="43.7" y="93.8">8 OE</text>
<text x="43.7" y="93.8">8</text>
<text x="130.1" y="91.3">8</text>
<text x="130.1" y="93.8">9</text>
<text x="142.2" y="91.3">18SCL5</text>
<text x="142.2" y="93.8">19SDA5</text>
<text x="142.2" y="91.3">18</text>
<text x="142.2" y="93.8">19</text>
<text x="43.7" y="101.5">5 TX51_3V3</text>
<text x="43.7" y="98.9">6</text>
<text x="43.7" y="96.4">7</text>
<text x="43.7" y="101.5">5</text>
<text x="129.5" y="96.4">10</text>
<text x="142.2" y="96.4">20</text>
<text x="43.1" y="104">11</text>
<text x="43.1" y="106.5">12</text>
<text x="137" y="106.1" transform="rotate(-90 137 106.1)">1</text>
<text x="43.1" y="109.1">13</text>
<text x="43.1" y="111.6">14</text>
<text x="142.8" y="111.6">2</text>
<text x="43.1" y="114.2">15</text>
<text x="43.1" y="116.7">16</text>
<text x="137" y="118.8" transform="rotate(-90 137 118.8)">4</text>
<text x="258.9" y="114.4" transform="rotate(-90 258.9 114.4)">40</text>
<text x="35.4" y="121.4" transform="rotate(-90 35.4 121.4)">2</text>
<text x="244.4" y="124.3">9</text>
<text x="244.4" y="129.4">1</text>
<text x="244.4" y="131.9">2</text>
<text x="271.7" y="131.9">38</text>
<text x="271.7" y="129.4">39</text>
<text x="319.9" y="129" transform="rotate(-90 319.9 129)">5</text>
<text x="327.5" y="129" transform="rotate(-90 327.5 129)">4</text>
<text x="332.6" y="129" transform="rotate(-90 332.6 129)">3</text>
<text x="344.1" y="131.9">1</text>
<text x="244.4" y="134.5">3</text>
<text x="244.4" y="137">4</text>
<text x="271.7" y="137">36SDA5</text>
<text x="271.7" y="134.5">37</text>
<text x="271.7" y="137">36</text>
<text x="344.1" y="134.5">2</text>
<text x="244.4" y="139.6">5</text>
<text x="244.4" y="142.1">6</text>
<text x="271.7" y="142.1">34</text>
<text x="271.7" y="139.6">35SCL5R6</text>
<text x="271.7" y="139.6">35</text>
<text x="319.9" y="141.7" transform="rotate(-90 319.9 141.7)">2</text>
<text x="330.1" y="141.7" transform="rotate(-90 330.1 141.7)">1</text>
<text x="244.4" y="144.6">7</text>
<text x="244.4" y="147.2">8</text>
<text x="271.7" y="147.2">32</text>
<text x="271.7" y="144.6">33</text>
<text x="282.5" y="149.7">1</text>
<text x="295.2" y="149.7">4</text>
<text x="243.8" y="154.8">10</text>
<text x="271.7" y="154.8">21</text>
<text x="282.5" y="154.8">2</text>
<text x="295.2" y="154.8">3</text>
<text x="313" y="154.8">3</text>
<text x="319.9" y="151.9" transform="rotate(-90 319.9 151.9)">2</text>
<text x="243.8" y="157.3">11</text>
<text x="243.8" y="159.9">12</text>
<text x="271.7" y="157.3">22</text>
<text x="271.7" y="159.9">23</text>
<text x="319.9" y="159.5" transform="rotate(-90 319.9 159.5)">1</text>
<text x="243.8" y="162.4">13</text>
<text x="243.8" y="165">14</text>
<text x="243.8" y="167.5">15</text>
<text x="271.7" y="162.4">24</text>
<text x="271.7" y="165">25</text>
<text x="271.7" y="167.5">26</text>
<text x="243.8" y="170">16</text>
<text x="243.8" y="172.6">17</text>
<text x="271.7" y="170">27</text>
<text x="271.7" y="172.6">28</text>
<text x="243.8" y="177.7">19</text>
<text x="271.7" y="177.7">29</text>
<text x="243.8" y="180.2">18</text>
<text x="243.8" y="185.3">31</text>
<text x="271.7" y="180.2">30</text>
<text x="258.9" y="193.1" transform="rotate(-90 258.9 193.1)">20</text>
</g>
<g font-size="1.3" fill="#0f0f0f">
<text x="50.8" y="65.9">SDA3</text>
<text x="50.8" y="63.4">SCL3</text>
<text x="129.5" y="76.1">TX51_3V3</text>
<text x="129.5" y="78.6">RX51_3V3</text>
<text x="129.5" y="93.9">SDA3</text>
<text x="129.5" y="91.3">SCL3</text>
<text x="129.5" y="96.4">OE</text>
<text x="299.7" y="115.4">SDA5</text>
<text x="307.3" y="118">SCL5</text>
<text x="60.9" y="128.1">OE</text>
<text x="243.8" y="154.8">RX51</text>
<text x="243.8" y="157.4">TX51</text>
</g>
<g font-size=".8" fill="#006464">
<text x="260.1" y="116.7" transform="rotate(-90 260.1 116.7)">cc</text>
<text x="251.6" y="186.4">pp</text>
</g>
</svg>
